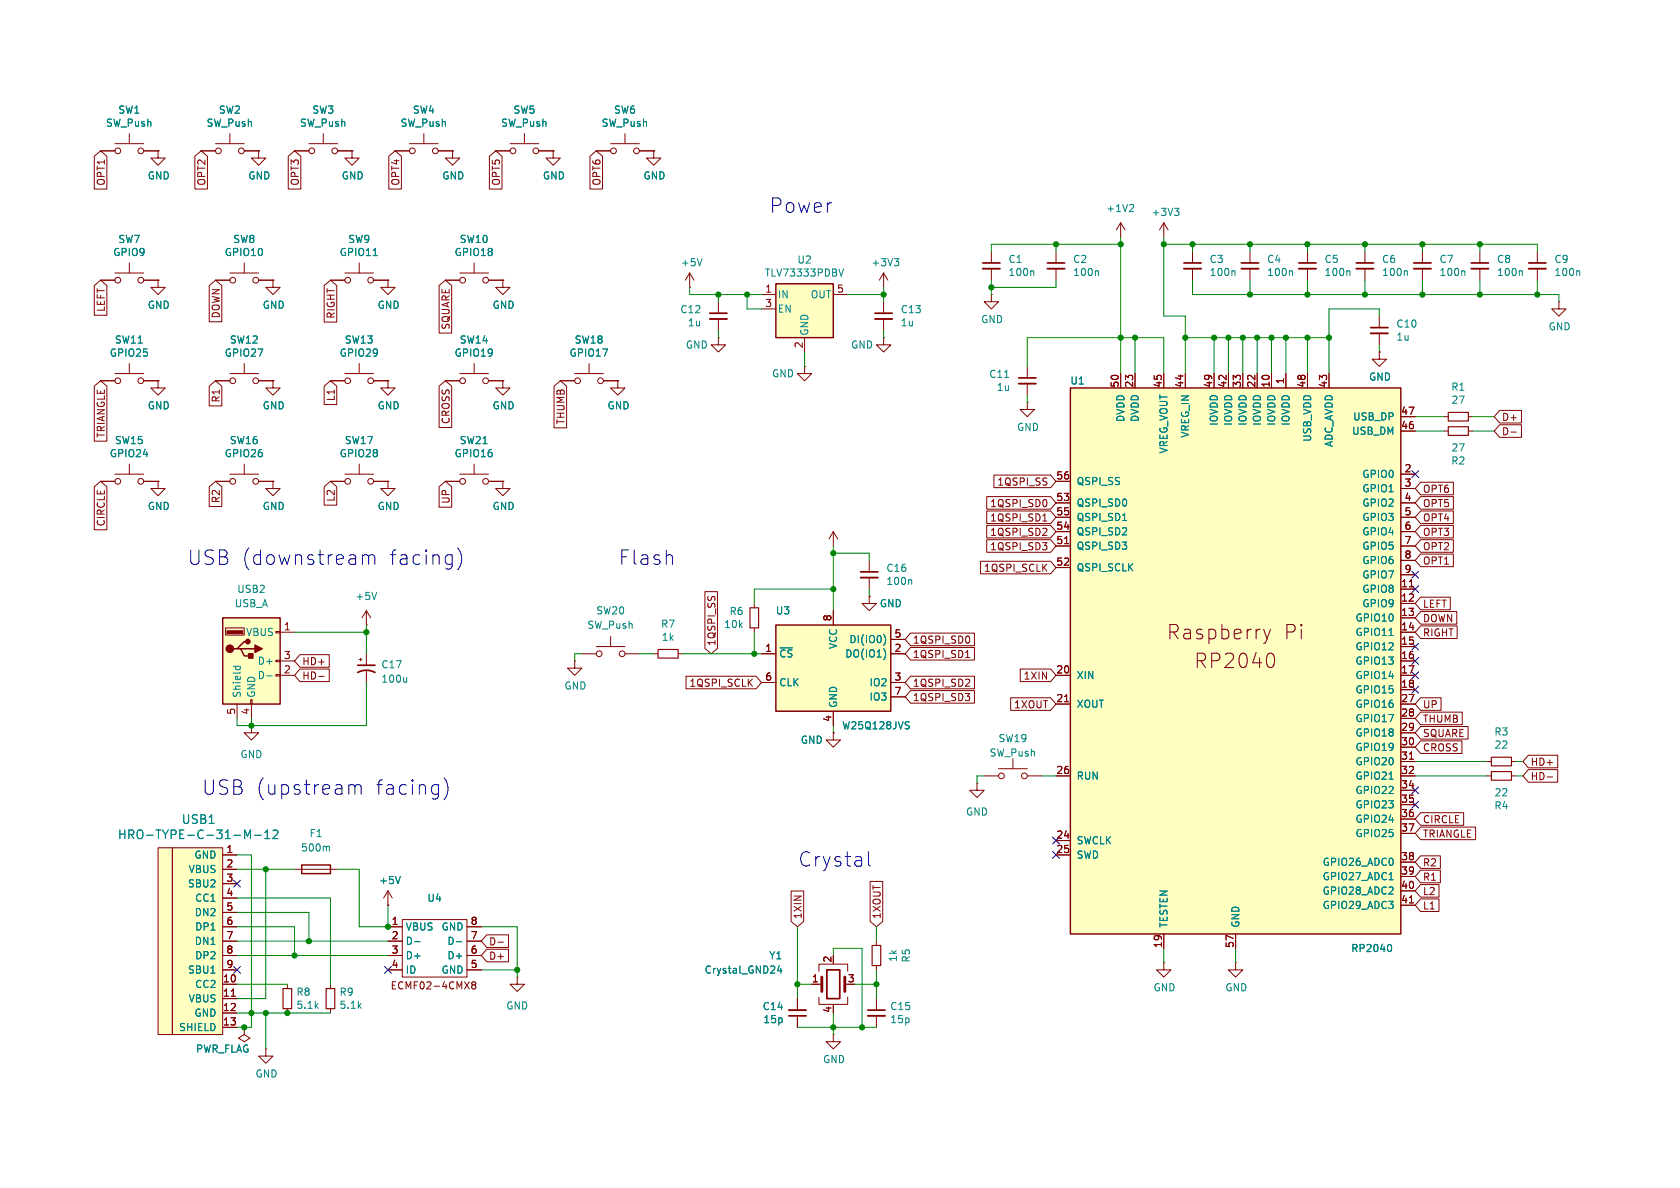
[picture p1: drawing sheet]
<svg xmlns="http://www.w3.org/2000/svg" width="297mm" height="210mm" viewBox="0 0 297 210" stroke-linecap="round" stroke-linejoin="round" font-family="sans-serif">
<path d="M137.2 110.5h20.3v15.2h-20.3z" fill="#ffffc2"/>
<path d="M137.2 110.5h20.3v15.2h-20.3z" fill="none" stroke="#840000" stroke-width=".25"/>
<g fill="none" stroke="#840000" stroke-width=".18">
<path d="M156.2 53.3v2.1M156.2 56.4v2M255.3 73.7h.7M255.3 76.2h.7M259.6 73.7h.7M259.6 76.2h.7M134.6 115.6h2.6M147.3 108v2.5M157.5 115.6h2.5M157.5 113h2.5M134.6 120.7h2.6M147.3 125.7v2.6"/>
<path d="M157.5 120.7h2.5M157.5 123.2h2.5M205.7 170.2v1.3h1.3l-1.3 1.2-1.2-1.2h1.2M205.7 170.2h.1M218.4 170.2v1.3h1.3l-1.3 1.2-1.2-1.2h1.2M218.4 170.2h.1"/>
</g>
<path d="M156.3 112.2a1.49 1.49 0 0 1 0 1.8M156.5 115.2v.9M160.3 127.6h.4M160.5 128.2l.2 .3-.2 .3" fill="none" stroke="#008484" stroke-width=".18"/>
<path d="M256 72.9h3.6v1.5h-3.6zM256 75.4h3.6v1.6h-3.6z" fill="none" stroke="#840000" stroke-width=".2"/>
<path d="M154.7 55.4h3" fill="none" stroke="#840000" stroke-width=".3"/>
<path d="M154.7 56.4h3" fill="none" stroke="#840000" stroke-width=".33"/>
<path d="M189.2 68.6h58.4v96.5h-58.4z" fill="#ffffc2"/>
<path d="M189.2 68.6h58.4v96.5h-58.4z" fill="none" stroke="#840000" stroke-width=".25"/>
<g fill="none" stroke="#840000" stroke-width=".18">
<path d="M80 26.7v1.2h1.3l-1.3 1.3-1.3-1.3h1.3M80 26.7h.1M87.6 26.7h2.6M90.2 25.4h5M92.7 23.6v1.8M95.2 26.7h2.6M97.8 26.7v1.2h1.3l-1.3 1.3-1.3-1.3h1.3M97.8 26.7h.1M105.4 26.7h2.5M107.9 25.4h5.1M110.5 23.6v1.8M113 26.7h2.6"/>
<path d="M115.6 26.7v1.2h1.2l-1.2 1.3-1.3-1.3h1.3M115.6 26.7h.1M88.9 49.5v1.3h1.3l-1.3 1.3-1.3-1.3h1.3M88.9 49.5h.1M121.9 50.8h.1M121.9 48.3l-.7 1.2M121.9 48.3l.8 1.2M121.9 48.3v2.5M127 59.7v1.3h1.3l-1.3 1.2-1.3-1.2h1.3M127 59.7h.1M127 53.3v2.1M127 56.4v2"/>
<path d="M156.2 48.3l-.8 1.2M156.2 48.3l.8 1.2M156.2 48.3v2.5M17.8 67.3h2.5M20.3 66h5.1M22.9 64.3v1.7M25.4 67.3h2.5M27.9 67.3v1.3h1.3l-1.3 1.3-1.2-1.3h1.2M27.9 67.3h.1M38.1 67.3h2.5M40.6 66h5.1M43.2 64.3v1.7"/>
<path d="M45.7 67.3h2.6M48.3 67.3v1.3h1.2l-1.2 1.3-1.3-1.3h1.3M48.3 67.3h.1M58.4 67.3h2.6M61 66h5M63.5 64.3v1.7M66 67.3h2.6M68.6 67.3v1.3h1.2l-1.2 1.3-1.3-1.3h1.3M68.6 67.3h.1M78.7 67.3h2.6M81.3 66h5.1M83.8 64.3v1.7"/>
<path d="M86.4 67.3h2.5M88.9 67.3v1.3h1.3l-1.3 1.3-1.3-1.3h1.3M88.9 67.3h.1M181.6 71.1v1.3h1.3l-1.3 1.3-1.3-1.3h1.3M181.6 71.1h.1M198.1 66v2.6M200.7 66v2.6M205.7 66v2.6M209.5 66v2.6M214.6 66v2.6M217.2 66v2.6M219.7 66v2.6"/>
<path d="M222.2 66v2.6M224.8 66v2.6M227.3 66v2.6M231.1 66v2.6M234.9 66v2.6M247.6 73.7h2.6M247.6 76.2h2.6M17.8 85.1h2.5M20.3 83.8h5.1M22.9 82v1.8M25.4 85.1h2.5M27.9 85.1v1.3h1.3l-1.3 1.2-1.2-1.2h1.2"/>
<path d="M27.9 85.1h.1M38.1 85.1h2.5M40.6 83.8h5.1M43.2 82v1.8M45.7 85.1h2.6M48.3 85.1v1.3h1.2l-1.2 1.2-1.3-1.2h1.3M48.3 85.1h.1M58.4 85.1h2.6M61 83.8h5M63.5 82v1.8M66 85.1h2.6M68.6 85.1v1.3h1.2l-1.2 1.2-1.3-1.2h1.3"/>
<path d="M68.6 85.1h.1M78.7 85.1h2.6M81.3 83.8h5.1M83.8 82v1.8M86.4 85.1h2.5M88.9 85.1v1.3h1.3l-1.3 1.2-1.3-1.2h1.3M88.9 85.1h.1M186.7 85.1h2.5M186.7 88.9h2.5M186.7 91.4h2.5M186.7 94h2.5M186.7 96.5h2.5"/>
<path d="M188.2 96.1h.7M247.6 88.9h2.6M247.6 91.4h2.6M247.6 94h2.6M247.6 96.5h2.6M247.6 83.8h2.6M247.6 86.4h2.6M247.6 99.1h2.6M64.8 110.5h.1M64.8 108l-.8 1.2M64.8 108l.7 1.2M64.8 108v2.5"/>
<path d="M186.7 100.3h2.5M186.7 119.4h2.5M223.4 111.2l.6 1.7M224 112.9l-.2 .6M224.6 111.2l-.6 1.7M225 115.6a1.9 1.9 0 0 1 0 2.3M247.6 119.4h2.6M247.6 101.6h2.6M247.6 104.1h2.6M247.6 106.7h2.6M247.6 109.2h2.6M247.6 111.8h2.6"/>
<path d="M247.6 114.3h2.6M247.6 116.8h2.6M249.2 103.7h.7M186.7 124.5h2.5M186.7 137.2h2.5M188.2 124h.7M247.6 124.5h2.6M247.6 137.2h2.6M247.6 121.9h2.6M247.6 127h2.6M247.6 129.5h2.6M247.6 132.1h2.6"/>
<path d="M247.6 134.6h2.6M247.6 139.7h2.6M249.2 134.2h.7M262.9 137.2h.8M262.9 134.6h.8M267.2 137.2h.8M267.2 134.6h.8M186.7 148.6h2.5M186.7 151.1h2.5M247.6 142.2h2.6M247.6 144.8h2.6M247.6 147.3h2.6"/>
<path d="M247.6 152.4h2.6M247.6 154.9h2.6M247.6 157.5h2.6M249.2 159.6h.7M91.4 172.7v1.3h1.3l-1.3 1.3-1.2-1.3h1.2M91.4 172.7h.1M141 176.5v2.1M141 179.6v2M143.5 174h1.8M144.8 171.7v-1.3h5.1v1.3M144.8 176.3v1.2h5.1v-1.2M147.3 177.5v.3"/>
<path d="M154.9 166.4v.7M154.9 170.7v.8M154.9 176.5v2.1M154.9 179.6v2M205.7 165.1v2.5M218.4 165.1v2.5M247.6 160h2.6M147.3 182.9v1.3h1.3l-1.3 1.2-1.3-1.2h1.3M147.3 182.9h.1"/>
<circle cx="90.7" cy="26.7" r=".51"/>
<circle cx="94.7" cy="26.7" r=".51"/>
<circle cx="108.5" cy="26.7" r=".51"/>
<circle cx="112.5" cy="26.7" r=".51"/>
<circle cx="20.8" cy="67.3" r=".51"/>
<circle cx="24.9" cy="67.3" r=".51"/>
<circle cx="41.1" cy="67.3" r=".51"/>
<circle cx="45.2" cy="67.3" r=".51"/>
<circle cx="61.5" cy="67.3" r=".51"/>
<circle cx="65.5" cy="67.3" r=".51"/>
<circle cx="81.8" cy="67.3" r=".51"/>
<circle cx="85.9" cy="67.3" r=".51"/>
<circle cx="20.8" cy="85.1" r=".51"/>
<circle cx="24.9" cy="85.1" r=".51"/>
<circle cx="41.1" cy="85.1" r=".51"/>
<circle cx="45.2" cy="85.1" r=".51"/>
<circle cx="61.5" cy="85.1" r=".51"/>
<circle cx="65.5" cy="85.1" r=".51"/>
<circle cx="81.8" cy="85.1" r=".51"/>
<circle cx="85.9" cy="85.1" r=".51"/>
</g>
<path d="M124.1 45.7l-.4 1.3M158.1 45.7h.8l-.4 .5M158.6 46.2l.3 .2v.3l-.3 .3M198.4 92h.8M66.6 104.7l-.4 1.3M245.6 112.3h.7M245.6 137.7h.7M245.6 155.5h.7M137.8 170.7l-.3 .9h.7M138.1 171.2v.8M245.7 166.9a.79 .79 0 0 1 0 1.3" fill="none" stroke="#008484" stroke-width=".18"/>
<path d="M125.5 55.4h3M139.4 179.6h3.1M146.2 171.5h2.3v5h-2.3zM153.4 178.6h3.1" fill="none" stroke="#840000" stroke-width=".3"/>
<path d="M125.5 56.4h3M139.4 178.6h3.1M153.4 179.6h3.1" fill="none" stroke="#840000" stroke-width=".33"/>
<path d="M145.3 172.7v2.6M149.4 172.7v2.6" fill="none" stroke="#840000" stroke-width=".51"/>
<path d="M263.7 136.4h3.5v1.5h-3.5zM263.7 133.9h3.5v1.5h-3.5zM154.2 167.1h1.5v3.6h-1.5z" fill="none" stroke="#840000" stroke-width=".2"/>
<path d="M39.4 109.2h10.1v15.3h-10.1z" fill="#ffffc2"/>
<path d="M39.4 109.2h10.1v15.3h-10.1zM41.9 114.7h.6l.7 1.3h1.2M42.5 114.7h2.6M43.8 113.4h-.6l-1.3 1.3h-.6" fill="none" stroke="#840000" stroke-width=".25"/>
<g fill="#840000" stroke="#840000" stroke-width=".25">
<path d="M43.9 115.6h.8v.7h-.8z"/>
<path d="M45.1 114l1.3 .7-1.3 .6z"/>
<circle cx="40.6" cy="114.7" r=".63"/>
<circle cx="43.8" cy="113.4" r=".38"/>
</g>
<path d="M40.1 111.5h2.8v.5h-2.8z" fill="#840000" stroke="#840000" stroke-width=".18"/>
<g fill="none" stroke="#840000" stroke-width=".18">
<path d="M62.2 26.7v1.2h1.3l-1.3 1.3-1.2-1.3h1.2M62.2 26.7h.1M198.1 39.4l-.7 1.2M198.1 39.4l.8 1.2M198.1 39.4v2.5M205.7 39.4l-.7 1.2M205.7 39.4l.8 1.2M205.7 39.4v2.5M58.4 49.5h2.6M61 48.3h5M63.5 46.5v1.8M66 49.5h2.6"/>
<path d="M68.6 49.5v1.3h1.2l-1.2 1.3-1.3-1.3h1.3M68.6 49.5h.1M78.7 49.5h2.6M81.3 48.3h5.1M83.8 46.5v1.8M86.4 49.5h2.5M175.3 52.1v1.2h1.2l-1.2 1.3-1.3-1.3h1.3M175.3 52.1h.1M175.3 44.5v2M175.3 47.5v2M186.7 44.5v2M186.7 47.5v2"/>
<path d="M210.8 44.5v2M210.8 47.5v2M221 44.5v2M221 47.5v2M231.1 44.5v2M231.1 47.5v2M241.3 44.5v2M241.3 47.5v2M243.8 55.9v2M243.8 58.9v2.1M261.6 44.5v2M261.6 47.5v2"/>
<path d="M181.6 64.8v2M181.6 67.8v2.1M243.8 62.2v1.3h1.3l-1.3 1.3-1.2-1.3h1.2M243.8 62.2h.1M39.9 111h3.3v1.3h-3.3zM48.8 111.6h.7v.3h-.7zM48.8 116.7h.7v.3h-.7zM48.8 119.3h.7v.2h-.7zM49.5 111.8h2.6M49.5 116.8h2.6M49.5 119.4h2.6M41.9 124.5v2.5"/>
<path d="M44.3 123.7h.3v.8h-.3zM44.4 124.5v2.5M50.8 174v.8M50.8 178.3v.8M58.4 174v.8M58.4 178.3v.8M68.6 163.8h2.5M68.6 166.4h2.5M68.6 168.9h2.5M68.6 171.5h2.5M71.1 162.6h11.4v10.1h-11.4zM82.5 163.8h2.6"/>
<path d="M82.5 166.4h2.6M82.5 168.9h2.6M82.5 171.5h2.6M83.6 174.1l-.2-.2 .2-.3h.3l.2 .2-.2 .3M83.6 174.1l-.2 .2 .1 .4 .1 .1h.4l.1-.2v-.3l-.2-.2M83.6 174.1h.3M43.2 181.6v1.3l1 .6-1 .7-1-.7 1-.6M43.2 181.6h.1M47 185.4v1.3h1.3l-1.3 1.3-1.3-1.3h1.3M47 185.4h.1"/>
<circle cx="61.5" cy="49.5" r=".51"/>
<circle cx="65.5" cy="49.5" r=".51"/>
<circle cx="81.8" cy="49.5" r=".51"/>
<circle cx="85.9" cy="49.5" r=".51"/>
</g>
<g fill="none" stroke="#008484" stroke-width=".18">
<path d="M200.2 36.1l.2 .3v.3l-.8 .7h.8M207.6 36.8h.8l-.4 .5M208.2 37.3l.2 .3v.3l-.2 .2M66 45.2h.7M182.6 47.9l.2 .1v.7M194 47.9l.2 .1v.7M218.1 47.9l.2 .1v.7M228.3 47.9l.2 .1v.7M238.5 47.9l.1 .1v.7M248.6 47.9l.2 .1v.7M268.9 47.9l.2 .1v.7M177.6 66.7h.7"/>
<path d="M41.2 117.8h1.3M41.7 117.8l-.1 .3M42.4 117.8l.1 .3M47.1 119.5h1M73.3 166.5h1M80.7 166.5h.9"/>
</g>
<path d="M173.7 46.5h3.1M185.2 46.5h3M209.3 46.5h3M219.5 46.5h3M229.6 46.5h3.1M239.8 46.5h3M242.3 57.9h3.1M260.1 46.5h3M180.1 66.8h3" fill="none" stroke="#840000" stroke-width=".3"/>
<path d="M173.7 47.5h3.1M185.2 47.5h3M209.3 47.5h3M219.5 47.5h3M229.6 47.5h3.1M239.8 47.5h3M242.3 58.9h3.1M260.1 47.5h3M180.1 67.8h3" fill="none" stroke="#840000" stroke-width=".33"/>
<path d="M50 174.8h1.6v3.5h-1.6zM57.7 174.8h1.5v3.5h-1.5z" fill="none" stroke="#840000" stroke-width=".2"/>
<g fill="#ffffc2">
<path d="M27.9 149.9h2.6v33h-2.6z"/>
<path d="M30.5 149.9h8.9v33h-8.9z"/>
</g>
<g fill="none" stroke="#840000" stroke-width=".18">
<path d="M27.9 26.7v1.2h1.3l-1.3 1.3-1.2-1.3h1.2M27.9 26.7h.1M38.1 49.5h2.5M40.6 48.3h5.1M43.2 46.5v1.8M45.7 49.5h2.6M48.3 49.5v1.3h1.2l-1.2 1.3-1.3-1.3h1.3M48.3 49.5h.1M156.2 59.7v1.3h1.3l-1.3 1.2-1.3-1.2h1.3M156.2 59.7h.1M251.5 44.5v2M251.5 47.5v2"/>
<path d="M271.8 44.5v2M271.8 47.5v2M275.6 53.3v1.3h1.3l-1.3 1.3-1.3-1.3h1.3M275.6 53.3h.1M99.1 67.3h2.5M101.6 66h5.1M104.1 64.3v1.7M106.7 67.3h2.5M109.2 67.3v1.3h1.3l-1.3 1.3-1.3-1.3h1.3M109.2 67.3h.1M142.2 64.8v1.2h1.3l-1.3 1.3-1.2-1.3h1.2M142.2 64.8h.1"/>
<path d="M63.5 116.6h.5M63.8 116.3v.5M64.8 115.6v2M64.8 118.6v2.1M44.4 128.3v1.2h1.3l-1.3 1.3-1.2-1.3h1.2M44.4 128.3h.1M147.3 129.5v1.3h1.3l-1.3 1.3-1.3-1.3h1.3M147.3 129.5h.1M172.7 138.4v1.3h1.3l-1.3 1.3-1.3-1.3h1.3M172.7 138.4h.1M174 137.2h2.5M176.5 135.9h5.1"/>
<path d="M179.1 134.1v1.8M181.6 137.2h2.5M27.9 149.9h2.6v33h-2.6zM30.5 149.9h8.9v33h-8.9zM39.4 151.1h2.5M39.4 153.7h2.5M39.4 156.2h2.5M39.4 158.8h2.5M52.1 153.7h7.6M68.6 157.5l-.8 1.3M68.6 157.5l.7 1.3M68.6 157.5v2.5"/>
<path d="M39.4 161.3h2.5M39.4 163.8h2.5M39.4 166.4h2.5M39.4 168.9h2.5M39.4 171.5h2.5M39.4 174h2.5M39.4 176.5h2.5M39.4 179.1h2.5M40.9 176.1h.7M68.6 160h.1M39.4 181.6h2.5"/>
<circle cx="41.1" cy="49.5" r=".51"/>
<circle cx="45.2" cy="49.5" r=".51"/>
<circle cx="102.1" cy="67.3" r=".51"/>
<circle cx="106.2" cy="67.3" r=".51"/>
<circle cx="177" cy="137.2" r=".51"/>
<circle cx="181.1" cy="137.2" r=".51"/>
</g>
<path d="M258.8 47.9l.2 .1v.7M279.1 47.9l.2 .1v.7M71.9 119.8v.8M71.9 120.5l-.2 .1M43.3 148.2v-1.5l.5 1.1 .5-1.1v1.5M45 147.7h1.2M46.8 148.2h.9M46.8 147.2l.4-.5v1.5M48.3 146.9l.5-.2 .3 .2v.3l-.9 1h.9M57.9 149.6l.3 .2v.6M70.8 154.9l-.4 1.3" fill="none" stroke="#008484" stroke-width=".18"/>
<path d="M53.3 152.9h5.1v1.5h-5.1z" fill="none" stroke="#840000" stroke-width=".25"/>
<path d="M249.9 46.5h3.1M270.3 46.5h3M63.2 118.9a3.2 3.2 0 0 1 3.1 0M63.2 117.6h3.1" fill="none" stroke="#840000" stroke-width=".3"/>
<path d="M249.9 47.5h3.1M270.3 47.5h3" fill="none" stroke="#840000" stroke-width=".33"/>
<path d="M137.2 50.2h10.1v9.5h-10.1z" fill="#ffffc2"/>
<path d="M137.2 50.2h10.1v9.5h-10.1z" fill="none" stroke="#840000" stroke-width=".25"/>
<g fill="none" stroke="#840000" stroke-width=".18">
<path d="M16.7 27.6l1.1-.9 1.1 .9v5.8h-2.2zM17.8 26.7h2.5M20.3 25.4h5.1M22.9 23.6v1.8M25.4 26.7h2.5M27.9 26.7h.1M34.4 27.6l1.2-.9 1.1 .9v5.8h-2.3zM35.6 26.7h2.5M38.1 25.4h5.1M40.6 23.6v1.8M43.2 26.7h2.5M45.7 26.7v1.2h1.3l-1.3 1.3-1.3-1.3h1.3"/>
<path d="M45.7 26.7h.1M51 27.6l1.1-.9 1.1 .9v5.8h-2.2zM52.1 26.7h2.5M54.6 25.4h5.1M57.1 23.6v1.8M59.7 26.7h2.5M62.2 26.7h.1M68.7 27.6l1.1-.9 1.2 .9v5.8h-2.3zM69.8 26.7h2.6M72.4 25.4h5.1M74.9 23.6v1.8M77.5 26.7h2.5"/>
<path d="M80 26.7h.1M86.5 27.6l1.1-.9 1.1 .9v5.8h-2.2zM87.6 26.7h2.6M95.2 26.7h2.6M97.8 26.7h.1M104.3 27.6l1.1-.9 1.1 .9v5.8h-2.2zM105.4 26.7h2.5M113 26.7h2.6M115.6 26.7h.1M16.7 50.5l1.1-1 1.1 1v5.2h-2.2zM17.8 49.5h2.5M20.3 48.3h5.1"/>
<path d="M22.9 46.5v1.8M25.4 49.5h2.5M27.9 49.5v1.3h1.3l-1.3 1.3-1.2-1.3h1.2M27.9 49.5h.1M37 50.5l1.1-1 1.1 1v6.4h-2.2zM38.1 49.5h2.5M45.7 49.5h2.6M48.3 49.5h.1M57.3 50.5l1.1-1 1.1 1v6.4h-2.2zM58.4 49.5h2.6M66 49.5h2.6M68.6 49.5h.1"/>
<path d="M77.6 50.5l1.1-1 1.2 1v8.4h-2.3zM78.7 49.5h2.6M86.4 49.5h2.5M88.9 49.5h.1M134.6 52.1h2.6M134.6 54.6h2.6M142.2 59.7v2.5M147.3 52.1h2.6M16.7 68.3l1.1-1 1.1 1v9.7h-2.2zM17.8 67.3h2.5M25.4 67.3h2.5M27.9 67.3h.1"/>
<path d="M37 68.3l1.1-1 1.1 1v3.5h-2.2zM38.1 67.3h2.5M45.7 67.3h2.6M48.3 67.3h.1M57.3 68.3l1.1-1 1.1 1v3.2h-2.2zM58.4 67.3h2.6M66 67.3h2.6M68.6 67.3h.1M77.6 68.3l1.1-1 1.2 1v7.3h-2.3zM78.7 67.3h2.6M86.4 67.3h2.5M88.9 67.3h.1"/>
<path d="M97.9 68.3l1.2-1 1.1 1v7.3h-2.3zM99.1 67.3h2.5M106.7 67.3h2.5M109.2 67.3h.1M198.1 66v2.6M200.7 66v2.6M205.7 66v2.6M209.5 66v2.6M214.6 66v2.6M217.2 66v2.6M219.7 66v2.6M222.2 66v2.6"/>
<path d="M224.8 66v2.6M227.3 66v2.6M231.1 66v2.6M234.9 66v2.6M243.8 62.2h.1M247.6 73.7h2.6M247.6 76.2h2.6M265.1 72.5h3.9v2.3h-3.9l-.9-1.1zM265.1 75.1h3.9v2.2h-3.9l-.9-1.1zM267.1 76.4h1M16.7 86l1.1-.9 1.1 .9v7.7h-2.2zM17.8 85.1h2.5"/>
<path d="M25.4 85.1h2.5M27.9 85.1h.1M37 86l1.1-.9 1.1 .9v3.5h-2.2zM38.1 85.1h2.5M45.7 85.1h2.6M48.3 85.1h.1M57.3 86l1.1-.9 1.1 .9v3.3h-2.2zM58.4 85.1h2.6M66 85.1h2.6M68.6 85.1h.1M77.6 86l1.1-.9 1.2 .9v3.7h-2.3zM78.7 85.1h2.6"/>
<path d="M86.4 85.1h2.5M88.9 85.1h.1M147.3 94l-.7 1.3M147.3 94l.8 1.3M147.3 94v2.5M153.7 99.1v2M173.4 99.2h12.3l1 1.1-1 1.1h-12.3zM174.4 90.3h11.3l1 1.1-1 1.2h-11.3zM174.4 92.9h11.3l1 1.1-1 1.1h-11.3zM174.4 95.4h11.3l1 1.1-1 1.1h-11.3zM174.4 87.8h11.3l1 1.1-1 1.1h-11.3zM175.7 84h10l1 1.1-1 1.1h-10z"/>
<path d="M184.4 92.1h.7M186.7 85.1h2.5M186.7 88.9h2.5M186.7 91.4h2.5M186.7 94h2.5M186.7 96.5h2.5M188.2 96.1h.7M247.6 88.9h2.6M247.6 91.4h2.6M247.6 94h2.6M247.6 96.5h2.6M247.6 83.8h2.6"/>
<path d="M247.6 86.4h2.6M247.6 99.1h2.6M251.1 97.9h5.8v2.3h-5.8l-.9-1.1zM251.1 90.3h5.8v2.3h-5.8l-.9-1.2zM251.1 87.8h5.8v2.2h-5.8l-.9-1.1zM251.1 85.2h5.8v2.3h-5.8l-.9-1.1zM251.1 95.4h5.8v2.2h-5.8l-.9-1.1zM251.1 92.9h5.8v2.2h-5.8l-.9-1.1zM53 115.7h5.2v2.3h-5.2l-.9-1.2zM53 118.3h5.2v2.2h-5.2l-.9-1.1zM56.3 119.6h1M101.6 116.8v1.3h1.3l-1.3 1.3-1.3-1.3h1.3"/>
<path d="M101.6 116.8h.1M102.9 115.6h2.5M105.4 114.3h5.1M107.9 112.5v1.8M110.5 115.6h2.5M115.6 115.6h.7M119.9 115.6h.7M121.3 119.5h12.4l.9 1.2-.9 1.1h-12.4zM124.6 104.6h2.2v10l-1.1 1-1.1-1zM133.3 106.7v.7M133.3 111v.8M134.6 115.6h2.6"/>
<path d="M147.3 108v2.5M153.7 105.4v1.3h1.2l-1.2 1.3-1.3-1.3h1.3M153.7 105.4h.1M153.7 102.1v2M157.5 115.6h2.5M157.5 113h2.5M161 119.5h11.3v2.3h-11.3l-1-1.1zM161 111.9h11.3v2.2h-11.3l-1-1.1zM161 114.5h11.3v2.2h-11.3l-1-1.1zM170.7 116.2h.7M180.4 118.3h5.3l1 1.1-1 1.1h-5.3zM186.7 100.3h2.5"/>
<path d="M186.7 119.4h2.5M247.6 114.3h2.6M247.6 119.4h2.6M247.6 101.6h2.6M247.6 104.1h2.6M247.6 106.7h2.6M247.6 109.2h2.6M247.6 111.8h2.6M247.6 116.8h2.6M249.2 103.7h.7M251.1 105.6h5.3v2.2h-5.3l-.9-1.1zM251.1 108.1h6.4v2.2h-6.4l-.9-1.1z"/>
<path d="M251.1 110.6h6.5v2.3h-6.5l-.9-1.1zM134.6 120.7h2.6M147.3 129.5h.1M147.3 125.7v2.6M157.5 120.7h2.5M157.5 123.2h2.5M161 122.1h11.3v2.2h-11.3l-1-1.1zM178.7 123.3h7l1 1.2-1 1.1h-7zM186.7 124.5h2.5M186.7 137.2h2.5M188.2 124h.7M247.6 124.5h2.6"/>
<path d="M247.6 137.2h2.6M247.6 121.9h2.6M247.6 127h2.6M247.6 129.5h2.6M247.6 132.1h2.6M247.6 134.6h2.6M247.6 139.7h2.6M249.2 134.2h.7M251.1 125.9h7.4v2.2h-7.4l-.9-1.1zM251.1 131h7.3v2.2h-7.3l-.9-1.1zM251.1 123.3h3.7v2.3h-3.7l-.9-1.1zM251.1 128.4h8.4v2.3h-8.4l-.9-1.2z"/>
<path d="M270.2 136h5.2v2.3h-5.2l-1-1.1zM270.2 133.5h5.2v2.2h-5.2l-1-1.1zM273.5 137.3h1M39.4 151.1h2.5M39.4 153.7h2.5M39.4 156.2h2.5M39.4 158.8h2.5M139.9 157.5h2.2v5.4l-1.1 .9-1.1-.9zM153.8 155.8h2.3v7.1l-1.2 .9-1.1-.9zM186.7 148.6h2.5M186.7 151.1h2.5M247.6 142.2h2.6"/>
<path d="M247.6 144.8h2.6M247.6 147.3h2.6M247.6 152.4h2.6M247.6 154.9h2.6M247.6 157.5h2.6M249.2 159.6h.7M251.1 156.4h3.3v2.2h-3.3l-.9-1.1zM251.1 158.9h3.3v2.2h-3.3l-.9-1.1zM251.1 146.2h9.8v2.2h-9.8l-.9-1.1zM251.1 153.8h3.5v2.3h-3.5l-.9-1.2zM251.1 143.7h7.7v2.2h-7.7l-.9-1.1zM251.1 151.3h3.5v2.2h-3.5l-.9-1.1z"/>
<path d="M39.4 174h2.5M39.4 163.8h2.5M39.4 166.4h2.5M39.4 168.9h2.5M39.4 171.5h2.5M39.4 161.3h2.5M39.4 176.5h2.5M39.4 179.1h2.5M40.9 176.1h.7M68.6 160h.1M68.6 163.8h2.5M68.6 166.4h2.5"/>
<path d="M68.6 168.9h2.5M68.6 171.5h2.5M82.5 163.8h2.6M82.5 166.4h2.6M82.5 168.9h2.6M82.5 171.5h2.6M86 167.8h3.9v2.2h-3.9l-.9-1.1zM86 165.3h3.9v2.2h-3.9l-.9-1.1zM88 166.6h1M141 176.5v2.1M141 179.6v2M143.5 174h1.3"/>
<path d="M205.7 165.1v2.5M218.4 165.1v2.5M247.6 160h2.6M39.4 181.6h2.5M43.2 181.6h.1"/>
<circle cx="20.8" cy="26.7" r=".51"/>
<circle cx="24.9" cy="26.7" r=".51"/>
<circle cx="38.6" cy="26.7" r=".51"/>
<circle cx="42.7" cy="26.7" r=".51"/>
<circle cx="55.1" cy="26.7" r=".51"/>
<circle cx="59.2" cy="26.7" r=".51"/>
<circle cx="72.9" cy="26.7" r=".51"/>
<circle cx="77" cy="26.7" r=".51"/>
<circle cx="20.8" cy="49.5" r=".51"/>
<circle cx="24.9" cy="49.5" r=".51"/>
<circle cx="105.9" cy="115.6" r=".51"/>
<circle cx="110" cy="115.6" r=".51"/>
</g>
<g fill="none" stroke="#008484" stroke-width=".18">
<path d="M66 45.2h.7M148.3 47.5l.4 1.3 .4-1.3M198.4 92h.8M156.3 112.2a1.49 1.49 0 0 1 0 1.8M156.5 115.2v.9M161 102.5l.2 .2v.6M245.6 112.3h.7M160.3 127.6h.4M160.5 128.2l.2 .3-.2 .3M245.6 137.7h.7M43.3 148.2v-1.5l.5 1.1 .5-1.1v1.5M45 147.7h1.2"/>
<path d="M46.8 148.2h.9M46.8 147.2l.4-.5v1.5M48.3 146.9l.5-.2 .3 .2v.3l-.9 1h.9M70.8 154.9l-.4 1.3M245.6 155.5h.7M73.3 166.5h1M80.7 166.5h.9M137.8 170.7l-.3 .9h.7M138.1 171.2v.8M245.7 166.9a.79 .79 0 0 1 0 1.3"/>
</g>
<path d="M152.1 101.1h3.1" fill="none" stroke="#840000" stroke-width=".3"/>
<path d="M152.1 102.1h3.1" fill="none" stroke="#840000" stroke-width=".33"/>
<path d="M116.3 114.8h3.6v1.5h-3.6zM132.6 107.4h1.5v3.6h-1.5z" fill="none" stroke="#840000" stroke-width=".2"/>
<g fill="none" stroke="#008400" stroke-width=".18">
<path d="M121.9 50.8v1.3h12.7M127 52.1v1.2M127 58.4v1.3M132.1 52.1v2.5h2.5M149.9 52.1h6.3M156.2 50.8v2.5M156.2 58.4v1.3M175.3 49.5v2.6M186.7 43.2v1.3M186.7 49.5v1.3h-11.4M198.1 41.9v24.1M198.1 43.2h-22.8v1.3"/>
<path d="M200.7 59.7v6.3M205.7 41.9v14h3.8v10.1M205.7 43.2h66.1v1.3M209.5 59.7h25.4M210.8 43.2v1.3M210.8 49.5v2.6h64.8v1.2M214.6 59.7v6.3M217.2 59.7v6.3M219.7 59.7v6.3M221 43.2v1.3M221 49.5v2.6M222.2 59.7v6.3"/>
<path d="M224.8 59.7v6.3M227.3 59.7v6.3M231.1 43.2v1.3M231.1 49.5v2.6M231.1 59.7v6.3M241.3 43.2v1.3M241.3 49.5v2.6M243.8 55.9v-1.3h-8.9v11.4M251.5 43.2v1.3M251.5 49.5v2.6M261.6 43.2v1.3M261.6 49.5v2.6"/>
<path d="M271.8 49.5v2.6M142.2 62.2v2.6M181.6 64.8v-5.1h24.1v6.3M181.6 69.9v1.2M243.8 61v1.2M250.2 73.7h5.1M250.2 76.2h5.1M260.3 73.7h3.9M260.3 76.2h3.9M147.3 96.5v11.5M147.3 97.8h6.4v1.3M52.1 111.8h12.7"/>
<path d="M64.8 110.5v5.1M102.9 115.6h-1.3v1.2M113 115.6h2.6M120.6 115.6h14M133.3 111.8v3.8M147.3 104.1h-14v2.6M153.7 104.1v1.3M44.4 127v1.3M64.8 120.7v7.6h-22.9v-1.3M147.3 128.3v1.2M174 137.2h-1.3v1.2M184.1 137.2h2.6"/>
<path d="M250.2 137.2h12.7M250.2 134.6h12.7M268 137.2h1.2M268 134.6h1.2M41.9 151.1h2.5v30.5h-2.5M41.9 153.7h10.2M41.9 158.8h16.5v15.2M47 153.7v22.8h-5.1M59.7 153.7h3.8v10.1h5.1v-3.8M41.9 166.4h26.7M41.9 163.8h10.2v5.1M41.9 179.1h16.5"/>
<path d="M41.9 174h8.9M41.9 168.9h26.7M41.9 161.3h12.7v5.1M47 179.1v6.3M85.1 163.8h6.3v8.9M85.1 171.5h6.3M141 174h2.5M141 163.8v12.7M147.3 168.9v-1.3h5.1v14M147.3 179.1v3.8M151.1 174h3.8M154.9 163.8v2.6"/>
<path d="M154.9 171.5v5M205.7 167.6v2.6M218.4 167.6v2.6M141 181.6h13.9"/>
</g>
<g fill="none" stroke="#000084" stroke-width=".18">
<path d="M249.6 83.2l1.2 1.2M250.8 83.2l-1.2 1.2M249.6 118.8l1.2 1.2M249.6 116.2l1.2 1.2M249.6 103.5l1.2 1.2M249.6 113.7l1.2 1.2M249.6 101l1.2 1.2M250.8 118.8l-1.2 1.2M250.8 116.2l-1.2 1.2M250.8 103.5l-1.2 1.2M250.8 113.7l-1.2 1.2M250.8 101l-1.2 1.2"/>
<path d="M249.6 139.1l1.2 1.2M249.6 121.3l1.2 1.2M250.8 139.1l-1.2 1.2M250.8 121.3l-1.2 1.2M41.3 155.6l1.2 1.2M42.5 155.6l-1.2 1.2M186.1 148l1.2 1.2M186.1 150.5l1.2 1.2M187.3 148l-1.2 1.2M187.3 150.5l-1.2 1.2M249.6 141.6l1.2 1.2M250.8 141.6l-1.2 1.2"/>
<path d="M41.3 170.8l1.2 1.3M42.5 170.8l-1.2 1.3M68 170.8l1.2 1.3M69.2 170.8l-1.2 1.3"/>
</g>
<path d="M64.1 98.1v1.7M64.1 98.3a.63 .63 0 0 1 1.1 .1M65.2 98.4l.3-.3 .6 .1 .2 .2v1.4M65.2 98.4v1.4M80.9 96.9a2.91 2.91 0 0 1 0 3.8M61.8 138.8l.6-.1 .4 .4M62.8 139.1l.3-.4 .6 .1 .1 .3v1.3M62.8 139.1v1.3M78.5 137.5a2.91 2.91 0 0 1 0 3.9M153.5 150.6v2.1l.4 .4" fill="none" stroke="#0000c2" stroke-width=".18"/>
<g fill="#008400" stroke="#008400" stroke-width=".18">
<circle cx="221" cy="43.2" r=".46"/>
<circle cx="221" cy="52.1" r=".46"/>
<circle cx="209.5" cy="59.7" r=".46"/>
<circle cx="214.6" cy="59.7" r=".46"/>
<circle cx="198.1" cy="59.7" r=".46"/>
<circle cx="200.7" cy="59.7" r=".46"/>
<circle cx="198.1" cy="43.2" r=".46"/>
<circle cx="219.7" cy="59.7" r=".46"/>
<circle cx="217.2" cy="59.7" r=".46"/>
<circle cx="222.2" cy="59.7" r=".46"/>
<circle cx="205.7" cy="43.2" r=".46"/>
<circle cx="210.8" cy="43.2" r=".46"/>
<circle cx="241.3" cy="43.2" r=".46"/>
<circle cx="231.1" cy="43.2" r=".46"/>
<circle cx="261.6" cy="43.2" r=".46"/>
<circle cx="241.3" cy="52.1" r=".46"/>
<circle cx="231.1" cy="52.1" r=".46"/>
<circle cx="251.5" cy="52.1" r=".46"/>
<circle cx="261.6" cy="52.1" r=".46"/>
<circle cx="271.8" cy="52.1" r=".46"/>
<circle cx="251.5" cy="43.2" r=".46"/>
<circle cx="234.9" cy="59.7" r=".46"/>
<circle cx="231.1" cy="59.7" r=".46"/>
<circle cx="224.8" cy="59.7" r=".46"/>
<circle cx="227.3" cy="59.7" r=".46"/>
<circle cx="141" cy="174" r=".46"/>
<circle cx="154.9" cy="174" r=".46"/>
<circle cx="91.4" cy="171.5" r=".46"/>
<circle cx="152.4" cy="181.6" r=".46"/>
<circle cx="147.3" cy="181.6" r=".46"/>
<circle cx="44.4" cy="179.1" r=".46"/>
<circle cx="47" cy="179.1" r=".46"/>
<circle cx="50.8" cy="179.1" r=".46"/>
<circle cx="52.1" cy="168.9" r=".46"/>
<circle cx="43.2" cy="181.6" r=".46"/>
<circle cx="175.3" cy="50.8" r=".46"/>
<circle cx="186.7" cy="43.2" r=".46"/>
<circle cx="127" cy="52.1" r=".46"/>
<circle cx="132.1" cy="52.1" r=".46"/>
<circle cx="156.2" cy="52.1" r=".46"/>
<circle cx="133.3" cy="115.6" r=".46"/>
<circle cx="147.3" cy="104.1" r=".46"/>
<circle cx="147.3" cy="97.8" r=".46"/>
<circle cx="44.4" cy="128.3" r=".46"/>
<circle cx="64.8" cy="111.8" r=".46"/>
<circle cx="47" cy="153.7" r=".46"/>
<circle cx="54.6" cy="166.4" r=".46"/>
<circle cx="68.6" cy="163.8" r=".46"/>
</g>
<g font-size="3.5" fill="#0000c2">
<text x="135.9" y="37.9">Power</text>
<text x="33" y="100.1">USB (downstream</text>
<text x="68.6" y="100.1">facing)</text>
<text x="109.2" y="100.1">Flash</text>
<text x="35.6" y="140.7">USB (upstream</text>
<text x="66.2" y="140.7">facing)</text>
<text x="141" y="153.4">Crystal</text>
</g>
<g font-size="3.5" fill="#840000">
<text x="206.2" y="113.3">Raspberry</text>
<text x="226.9" y="113.3">Pi</text>
<text x="211.1" y="118.3">RP2040</text>
</g>
<g font-size="2.1" fill="#008484">
<text x="20.8" y="148.5">HRO-TYPE-C-31-M-12</text>
<text x="32" y="145.8">USB1</text>
</g>
<g font-size="1.8" fill="#008484">
<text x="18.6" y="22.6">SW_Push</text>
<text x="20.8" y="20.3">SW1</text>
<text x="36.4" y="22.6">SW_Push</text>
<text x="38.6" y="20.3">SW2</text>
<text x="52.9" y="22.6">SW_Push</text>
<text x="55.1" y="20.3">SW3</text>
<text x="70.7" y="22.6">SW_Push</text>
<text x="72.9" y="20.3">SW4</text>
<text x="88.5" y="22.6">SW_Push</text>
<text x="90.7" y="20.3">SW5</text>
<text x="106.3" y="22.6">SW_Push</text>
<text x="108.5" y="20.3">SW6</text>
<text x="26" y="31.9">GND</text>
<text x="43.8" y="31.9">GND</text>
<text x="60.3" y="31.9">GND</text>
<text x="78.1" y="31.9">GND</text>
<text x="95.9" y="31.9">GND</text>
<text x="113.7" y="31.9">GND</text>
<text x="195.5" y="37.7">+1V2</text>
<text x="203.5" y="38.4">+3V3</text>
<text x="19.9" y="45.5">GPIO9</text>
<text x="20.8" y="43.2">SW7</text>
<text x="39.6" y="45.5">GPIO10</text>
<text x="41.1" y="43.2">SW8</text>
<text x="60" y="45.5">GPIO11</text>
<text x="61.5" y="43.2">SW9</text>
<text x="80.3" y="45.5">GPIO18</text>
<text x="81.2" y="43.2">SW10</text>
<text x="120.3" y="47.3">+5V</text>
<text x="140.9" y="46.8">U2</text>
<text x="153.9" y="47.3">+3V3</text>
<text x="178.2" y="46.7">C1</text>
<text x="189.6" y="46.7">C2</text>
<text x="213.8" y="46.7">C3</text>
<text x="223.9" y="46.7">C4</text>
<text x="234.1" y="46.7">C5</text>
<text x="244.2" y="46.7">C6</text>
<text x="254.4" y="46.7">C7</text>
<text x="264.6" y="46.7">C8</text>
<text x="274.7" y="46.7">C9</text>
<text x="135.1" y="49.1">TLV73333PDBV</text>
<text x="137.4" y="52.9">IN</text>
<text x="143.2" y="52.9">OUT</text>
<text x="178.2" y="49">100n</text>
<text x="189.6" y="49">100n</text>
<text x="213.8" y="49">100n</text>
<text x="223.9" y="49">100n</text>
<text x="234.1" y="49">100n</text>
<text x="244.2" y="49">100n</text>
<text x="254.4" y="49">100n</text>
<text x="264.6" y="49">100n</text>
<text x="274.7" y="49">100n</text>
<text x="26" y="54.8">GND</text>
<text x="46.4" y="54.8">GND</text>
<text x="66.7" y="54.8">GND</text>
<text x="87" y="54.8">GND</text>
<text x="120.2" y="55.6">C12</text>
<text x="121.5" y="57.9">1u</text>
<text x="137.4" y="55.5">EN</text>
<text x="143.1" y="59.4" transform="rotate(-90 143.1 59.4)">GND</text>
<text x="159.1" y="57.9">1u</text>
<text x="159.1" y="55.6">C13</text>
<text x="173.4" y="57.3">GND</text>
<text x="246.8" y="58.1">C10</text>
<text x="273.7" y="58.6">GND</text>
<text x="19.3" y="63.2">GPIO25</text>
<text x="20.2" y="60.9">SW11</text>
<text x="39.6" y="63.2">GPIO27</text>
<text x="40.5" y="60.9">SW12</text>
<text x="60" y="63.2">GPIO29</text>
<text x="60.9" y="60.9">SW13</text>
<text x="80.3" y="63.2">GPIO19</text>
<text x="81.2" y="60.9">SW14</text>
<text x="100.6" y="63.2">GPIO17</text>
<text x="101.5" y="60.9">SW18</text>
<text x="121.2" y="61.8">GND</text>
<text x="150.4" y="61.8">GND</text>
<text x="246.8" y="60.4">1u</text>
<text x="136.4" y="66.9">GND</text>
<text x="174.8" y="67">C11</text>
<text x="176.1" y="69.3">1u</text>
<text x="189.1" y="68.2">U1</text>
<text x="241.9" y="67.5">GND</text>
<text x="256.5" y="69.3">R1</text>
<text x="256.5" y="71.6">27</text>
<text x="26" y="72.6">GND</text>
<text x="46.4" y="72.6">GND</text>
<text x="66.7" y="72.6">GND</text>
<text x="87" y="72.6">GND</text>
<text x="107.3" y="72.6">GND</text>
<text x="179.7" y="76.4">GND</text>
<text x="199" y="74.7" transform="rotate(-90 199 74.7)">DVDD</text>
<text x="201.5" y="74.7" transform="rotate(-90 201.5 74.7)">DVDD</text>
<text x="210.4" y="77.5" transform="rotate(-90 210.4 77.5)">VREG_IN</text>
<text x="215.5" y="75.4" transform="rotate(-90 215.5 75.4)">IOVDD</text>
<text x="218" y="75.4" transform="rotate(-90 218 75.4)">IOVDD</text>
<text x="220.6" y="75.4" transform="rotate(-90 220.6 75.4)">IOVDD</text>
<text x="223.1" y="75.4" transform="rotate(-90 223.1 75.4)">IOVDD</text>
<text x="225.7" y="75.4" transform="rotate(-90 225.7 75.4)">IOVDD</text>
<text x="228.2" y="75.4" transform="rotate(-90 228.2 75.4)">IOVDD</text>
<text x="238.9" y="77.1">USB_DM</text>
<text x="239.1" y="74.5">USB_DP</text>
<text x="19.3" y="81">GPIO24</text>
<text x="20.2" y="78.7">SW15</text>
<text x="39.6" y="81">GPIO26</text>
<text x="40.5" y="78.7">SW16</text>
<text x="60" y="81">GPIO28</text>
<text x="60.9" y="78.7">SW17</text>
<text x="80.3" y="81">GPIO16</text>
<text x="81.2" y="78.7">SW21</text>
<text x="206.6" y="80.3" transform="rotate(-90 206.6 80.3)">VREG_VOUT</text>
<text x="232" y="78.2" transform="rotate(-90 232 78.2)">USB_VDD</text>
<text x="235.8" y="79.1" transform="rotate(-90 235.8 79.1)">ADC_AVDD</text>
<text x="256.5" y="82.3">R2</text>
<text x="256.5" y="80">27</text>
<text x="190.2" y="86">QSPI_SS</text>
<text x="190.2" y="89.8">QSPI_SD0</text>
<text x="240.7" y="84.7">GPIO0</text>
<text x="240.7" y="87.2">GPIO1</text>
<text x="240.7" y="89.8">GPIO2</text>
<text x="26" y="90.3">GND</text>
<text x="46.4" y="90.3">GND</text>
<text x="66.7" y="90.3">GND</text>
<text x="87" y="90.3">GND</text>
<text x="190.2" y="92.3">QSPI_SD1</text>
<text x="190.2" y="94.8">QSPI_SD2</text>
<text x="240.7" y="92.3">GPIO3</text>
<text x="240.7" y="94.8">GPIO4</text>
<text x="156.6" y="101.3">C16</text>
<text x="190.2" y="97.4">QSPI_SD3</text>
<text x="190.2" y="101.2">QSPI_SCLK</text>
<text x="240.7" y="97.4">GPIO5</text>
<text x="240.7" y="99.9">GPIO6</text>
<text x="41.4" y="107.5">USB_A</text>
<text x="41.8" y="105">USB2</text>
<text x="62.7" y="106.3">+5V</text>
<text x="155.4" y="107.5">GND</text>
<text x="156.6" y="103.6">100n</text>
<text x="240.7" y="102.5">GPIO7</text>
<text x="240.7" y="105">GPIO8</text>
<text x="240.7" y="107.5">GPIO9</text>
<text x="43.4" y="112.6">VBUS</text>
<text x="103.7" y="111.4">SW_Push</text>
<text x="105.3" y="108.8">SW20</text>
<text x="116.8" y="111.2">R7</text>
<text x="116.9" y="113.5">1k</text>
<text x="127.9" y="111.2">10k</text>
<text x="128.9" y="108.9">R6</text>
<text x="137.1" y="108.8">U3</text>
<text x="150.1" y="113.9">DI(IO0)</text>
<text x="239.5" y="110.1">GPIO10</text>
<text x="239.5" y="112.6">GPIO11</text>
<text x="45.5" y="117.7">D+</text>
<text x="67.3" y="118.3">C17</text>
<text x="137.7" y="116.4">~{CS}</text>
<text x="148.2" y="114.8" transform="rotate(-90 148.2 114.8)">VCC</text>
<text x="149.3" y="116.4">DO(IO1)</text>
<text x="239.5" y="115.2">GPIO12</text>
<text x="239.5" y="117.7">GPIO13</text>
<text x="42.8" y="123.4" transform="rotate(-90 42.8 123.4)">Shield</text>
<text x="45.3" y="123.4" transform="rotate(-90 45.3 123.4)">GND</text>
<text x="45.5" y="120.2">D-</text>
<text x="67.3" y="120.9">100u</text>
<text x="99.7" y="122.1">GND</text>
<text x="137.7" y="121.5">CLK</text>
<text x="148.2" y="125.2" transform="rotate(-90 148.2 125.2)">GND</text>
<text x="153.6" y="121.5">IO2</text>
<text x="153.6" y="124.1">IO3</text>
<text x="190.2" y="120.2">XIN</text>
<text x="190.2" y="125.3">XOUT</text>
<text x="239.5" y="120.2">GPIO14</text>
<text x="239.5" y="122.8">GPIO15</text>
<text x="239.5" y="125.3">GPIO16</text>
<text x="141.5" y="131.7">GND</text>
<text x="148.8" y="129.1">W25Q128JVS</text>
<text x="176.4" y="131.4">SW19</text>
<text x="239.5" y="127.9">GPIO17</text>
<text x="239.5" y="130.4">GPIO18</text>
<text x="264.1" y="130.2">R3</text>
<text x="42.4" y="134.2">GND</text>
<text x="174.9" y="133.9">SW_Push</text>
<text x="239.5" y="132.9">GPIO19</text>
<text x="239.5" y="135.5">GPIO20</text>
<text x="264.1" y="132.5">22</text>
<text x="190.2" y="138">RUN</text>
<text x="239.5" y="138">GPIO21</text>
<text x="239.5" y="140.6">GPIO22</text>
<text x="239.5" y="143.1">GPIO23</text>
<text x="264.1" y="143.3">R4</text>
<text x="264.1" y="141">22</text>
<text x="54.6" y="148.2">F1</text>
<text x="170.7" y="144.4">GND</text>
<text x="190.2" y="149.5">SWCLK</text>
<text x="239.5" y="145.6">GPIO24</text>
<text x="239.5" y="148.2">GPIO25</text>
<text x="33.3" y="154.5">VBUS</text>
<text x="34.3" y="152">GND</text>
<text x="53.1" y="150.7">500m</text>
<text x="190.2" y="152">SWD</text>
<text x="233.7" y="153.3">GPIO26_ADC0</text>
<text x="233.7" y="155.8">GPIO27_ADC1</text>
<text x="33.1" y="157.1">SBU2</text>
<text x="34.4" y="159.6">CC1</text>
<text x="66.9" y="156.5">+5V</text>
<text x="75.5" y="159.6">U4</text>
<text x="233.7" y="158.3">GPIO28_ADC2</text>
<text x="233.7" y="160.9">GPIO29_ADC3</text>
<text x="34.3" y="162.2">DN2</text>
<text x="34.3" y="167.2">DN1</text>
<text x="34.4" y="164.7">DP1</text>
<text x="71.6" y="164.7">VBUS</text>
<text x="71.6" y="167.2">D-</text>
<text x="78" y="164.7">GND</text>
<text x="79" y="167.2">D-</text>
<text x="206.6" y="164.1" transform="rotate(-90 206.6 164.1)">TESTEN</text>
<text x="219.3" y="164.1" transform="rotate(-90 219.3 164.1)">GND</text>
<text x="33.1" y="172.3">SBU1</text>
<text x="34.4" y="169.8">DP2</text>
<text x="71.6" y="169.8">D+</text>
<text x="71.6" y="172.3">ID</text>
<text x="78" y="172.3">GND</text>
<text x="79" y="169.8">D+</text>
<text x="124.5" y="172.3">Crystal_GND24</text>
<text x="135.9" y="169.8">Y1</text>
<text x="158.7" y="170.1" transform="rotate(-90 158.7 170.1)">1k</text>
<text x="161.1" y="170.3" transform="rotate(-90 161.1 170.3)">R5</text>
<text x="238.8" y="168.5">RP2040</text>
<text x="33.3" y="177.4">VBUS</text>
<text x="34.3" y="179.9">GND</text>
<text x="34.4" y="174.9">CC2</text>
<text x="52.3" y="176.2">R8</text>
<text x="52.3" y="178.5">5.1k</text>
<text x="59.9" y="176.2">R9</text>
<text x="59.9" y="178.5">5.1k</text>
<text x="89.4" y="178.7">GND</text>
<text x="134.7" y="178.8">C14</text>
<text x="157.3" y="178.8">C15</text>
<text x="203.8" y="175.4">GND</text>
<text x="216.5" y="175.4">GND</text>
<text x="31.6" y="182.5">SHIELD</text>
<text x="134.9" y="181.1">15p</text>
<text x="157.3" y="181.1">15p</text>
<text x="34.6" y="186.3">PWR_FLAG</text>
<text x="45.1" y="190.7">GND</text>
<text x="145.4" y="188.1">GND</text>
</g>
<g font-size="1.8" fill="#840000">
<text x="18.7" y="32.9" transform="rotate(-90 18.7 32.9)">OPT1</text>
<text x="36.5" y="32.9" transform="rotate(-90 36.5 32.9)">OPT2</text>
<text x="53" y="32.9" transform="rotate(-90 53 32.9)">OPT3</text>
<text x="70.8" y="32.9" transform="rotate(-90 70.8 32.9)">OPT4</text>
<text x="88.6" y="32.9" transform="rotate(-90 88.6 32.9)">OPT5</text>
<text x="106.4" y="32.9" transform="rotate(-90 106.4 32.9)">OPT6</text>
<text x="135.2" y="51.8">1</text>
<text x="147.9" y="51.8">5</text>
<text x="18.7" y="55.2" transform="rotate(-90 18.7 55.2)">LEFT</text>
<text x="39.1" y="56.4" transform="rotate(-90 39.1 56.4)">DOWN</text>
<text x="59.4" y="56.4" transform="rotate(-90 59.4 56.4)">RIGHT</text>
<text x="79.7" y="58.4" transform="rotate(-90 79.7 58.4)">SQUARE</text>
<text x="135.2" y="54.4">3</text>
<text x="142" y="61.7" transform="rotate(-90 142 61.7)">2</text>
<text x="39.1" y="71.3" transform="rotate(-90 39.1 71.3)">R1</text>
<text x="59.4" y="71" transform="rotate(-90 59.4 71)">L1</text>
<text x="197.9" y="68.6" transform="rotate(-90 197.9 68.6)">50</text>
<text x="200.4" y="68.6" transform="rotate(-90 200.4 68.6)">23</text>
<text x="205.5" y="68.6" transform="rotate(-90 205.5 68.6)">45</text>
<text x="209.3" y="68.6" transform="rotate(-90 209.3 68.6)">44</text>
<text x="214.4" y="68.6" transform="rotate(-90 214.4 68.6)">49</text>
<text x="216.9" y="68.6" transform="rotate(-90 216.9 68.6)">42</text>
<text x="219.5" y="68.6" transform="rotate(-90 219.5 68.6)">33</text>
<text x="222" y="68.6" transform="rotate(-90 222 68.6)">22</text>
<text x="224.5" y="68.6" transform="rotate(-90 224.5 68.6)">10</text>
<text x="227.1" y="68" transform="rotate(-90 227.1 68)">1</text>
<text x="230.9" y="68.6" transform="rotate(-90 230.9 68.6)">48</text>
<text x="234.7" y="68.6" transform="rotate(-90 234.7 68.6)">43</text>
<text x="18.7" y="77.5" transform="rotate(-90 18.7 77.5)">TRIANGLE</text>
<text x="79.7" y="75.1" transform="rotate(-90 79.7 75.1)">CROSS</text>
<text x="100" y="75.1" transform="rotate(-90 100 75.1)">THUMB</text>
<text x="247.6" y="73.4">47</text>
<text x="247.6" y="75.9">46</text>
<text x="265.4" y="74.6">D+</text>
<text x="265.4" y="77.2">D-</text>
<text x="248.2" y="83.6">2</text>
<text x="39.1" y="89" transform="rotate(-90 39.1 89)">R2</text>
<text x="59.4" y="88.8" transform="rotate(-90 59.4 88.8)">L2</text>
<text x="79.7" y="89.2" transform="rotate(-90 79.7 89.2)">UP</text>
<text x="174.9" y="89.9">1QSPI_SD0</text>
<text x="176.2" y="86">1QSPI_SS</text>
<text x="186.6" y="84.8">56</text>
<text x="186.6" y="88.6">53</text>
<text x="248.2" y="86.1">3</text>
<text x="248.2" y="88.6">4</text>
<text x="251.5" y="89.9">OPT5</text>
<text x="251.5" y="87.3">OPT6</text>
<text x="18.7" y="93.2" transform="rotate(-90 18.7 93.2)">CIRCLE</text>
<text x="174.9" y="92.4">1QSPI_SD1</text>
<text x="174.9" y="94.9">1QSPI_SD2</text>
<text x="186.6" y="91.2">55</text>
<text x="186.6" y="93.7">54</text>
<text x="248.2" y="91.2">5</text>
<text x="248.2" y="93.7">6</text>
<text x="251.5" y="92.4">OPT4</text>
<text x="251.5" y="94.9">OPT3</text>
<text x="173.8" y="101.3">1QSPI_SCLK</text>
<text x="174.9" y="97.5">1QSPI_SD3</text>
<text x="186.6" y="96.3">51</text>
<text x="186.6" y="100.1">52</text>
<text x="248.2" y="96.3">7</text>
<text x="248.2" y="98.8">8</text>
<text x="248.2" y="101.3">9</text>
<text x="251.5" y="100">OPT1</text>
<text x="251.5" y="97.5">OPT2</text>
<text x="247.6" y="103.9">11</text>
<text x="247.6" y="106.4">12</text>
<text x="251.5" y="107.6">LEFT</text>
<text x="50.1" y="111.5">1</text>
<text x="147.1" y="109.9" transform="rotate(-90 147.1 109.9)">8</text>
<text x="158" y="112.8">5</text>
<text x="161.3" y="114">1QSPI_SD0</text>
<text x="247.6" y="109">13</text>
<text x="247.6" y="111.5">14</text>
<text x="251.5" y="110.2">DOWN</text>
<text x="251.5" y="112.7">RIGHT</text>
<text x="50.1" y="116.6">3</text>
<text x="50.1" y="119.1">2</text>
<text x="53.3" y="117.8">HD+</text>
<text x="126.7" y="114.3" transform="rotate(-90 126.7 114.3)">1QSPI_SS</text>
<text x="135.2" y="115.3">1</text>
<text x="158" y="115.3">2</text>
<text x="161.3" y="116.5">1QSPI_SD1</text>
<text x="186.6" y="119.1">20</text>
<text x="247.6" y="114">15</text>
<text x="247.6" y="116.6">16</text>
<text x="247.6" y="119.1">17</text>
<text x="53.3" y="120.3">HD-</text>
<text x="121.8" y="121.6">1QSPI_SCLK</text>
<text x="135.2" y="120.4">6</text>
<text x="158" y="120.4">3</text>
<text x="158" y="122.9">7</text>
<text x="161.3" y="121.6">1QSPI_SD2</text>
<text x="161.3" y="124.1">1QSPI_SD3</text>
<text x="179.2" y="125.4">1XOUT</text>
<text x="180.9" y="120.3">1XIN</text>
<text x="186.6" y="124.2">21</text>
<text x="247.6" y="121.7">18</text>
<text x="247.6" y="124.2">27</text>
<text x="251.5" y="125.4">UP</text>
<text x="41.7" y="126.4" transform="rotate(-90 41.7 126.4)">5</text>
<text x="44.2" y="126.4" transform="rotate(-90 44.2 126.4)">4</text>
<text x="147.1" y="127.7" transform="rotate(-90 147.1 127.7)">4</text>
<text x="247.6" y="126.7">28</text>
<text x="247.6" y="129.3">29</text>
<text x="247.6" y="131.8">30</text>
<text x="251.5" y="128">THUMB</text>
<text x="251.5" y="130.5">SQUARE</text>
<text x="186.6" y="136.9">26</text>
<text x="247.6" y="134.4">31</text>
<text x="247.6" y="136.9">32</text>
<text x="251.5" y="133">CROSS</text>
<text x="270.5" y="135.6">HD+</text>
<text x="247.6" y="139.4">34</text>
<text x="247.6" y="142">35</text>
<text x="270.5" y="138.1">HD-</text>
<text x="186.6" y="148.3">24</text>
<text x="247.6" y="144.5">36</text>
<text x="247.6" y="147.1">37</text>
<text x="251.5" y="148.3">TRIANGLE</text>
<text x="251.5" y="145.7">CIRCLE</text>
<text x="39.9" y="150.9">1</text>
<text x="39.9" y="153.4">2</text>
<text x="39.9" y="156">3</text>
<text x="186.6" y="150.9">25</text>
<text x="247.6" y="152.1">38</text>
<text x="247.6" y="154.7">39</text>
<text x="251.5" y="155.9">R1</text>
<text x="251.5" y="153.4">R2</text>
<text x="39.9" y="158.5">4</text>
<text x="39.9" y="161">5</text>
<text x="247.6" y="157.2">40</text>
<text x="247.6" y="159.8">41</text>
<text x="251.5" y="158.4">L2</text>
<text x="251.5" y="161">L1</text>
<text x="39.9" y="163.6">6</text>
<text x="39.9" y="166.1">7</text>
<text x="69.1" y="163.6">1</text>
<text x="69.1" y="166.1">2</text>
<text x="83.1" y="163.6">8</text>
<text x="83.1" y="166.1">7</text>
<text x="86.4" y="167.3">D-</text>
<text x="141.9" y="162.6" transform="rotate(-90 141.9 162.6)">1XIN</text>
<text x="155.9" y="162.6" transform="rotate(-90 155.9 162.6)">1XOUT</text>
<text x="205.5" y="167.7" transform="rotate(-90 205.5 167.7)">19</text>
<text x="218.2" y="167.7" transform="rotate(-90 218.2 167.7)">57</text>
<text x="39.3" y="173.7">10</text>
<text x="39.9" y="168.7">8</text>
<text x="39.9" y="171.2">9</text>
<text x="69.1" y="168.7">3</text>
<text x="69.1" y="171.2">4</text>
<text x="83.1" y="168.7">6</text>
<text x="83.1" y="171.2">5</text>
<text x="86.4" y="169.9">D+</text>
<text x="143.4" y="173.7">1</text>
<text x="147.1" y="170.3" transform="rotate(-90 147.1 170.3)">2</text>
<text x="149.8" y="173.7">3</text>
<text x="39.3" y="176.3">11</text>
<text x="39.3" y="178.8">12</text>
<text x="69" y="175.1">ECMF02-4CMX8</text>
<text x="147.1" y="179.1" transform="rotate(-90 147.1 179.1)">4</text>
<text x="39.3" y="181.4">13</text>
</g>
</svg>
